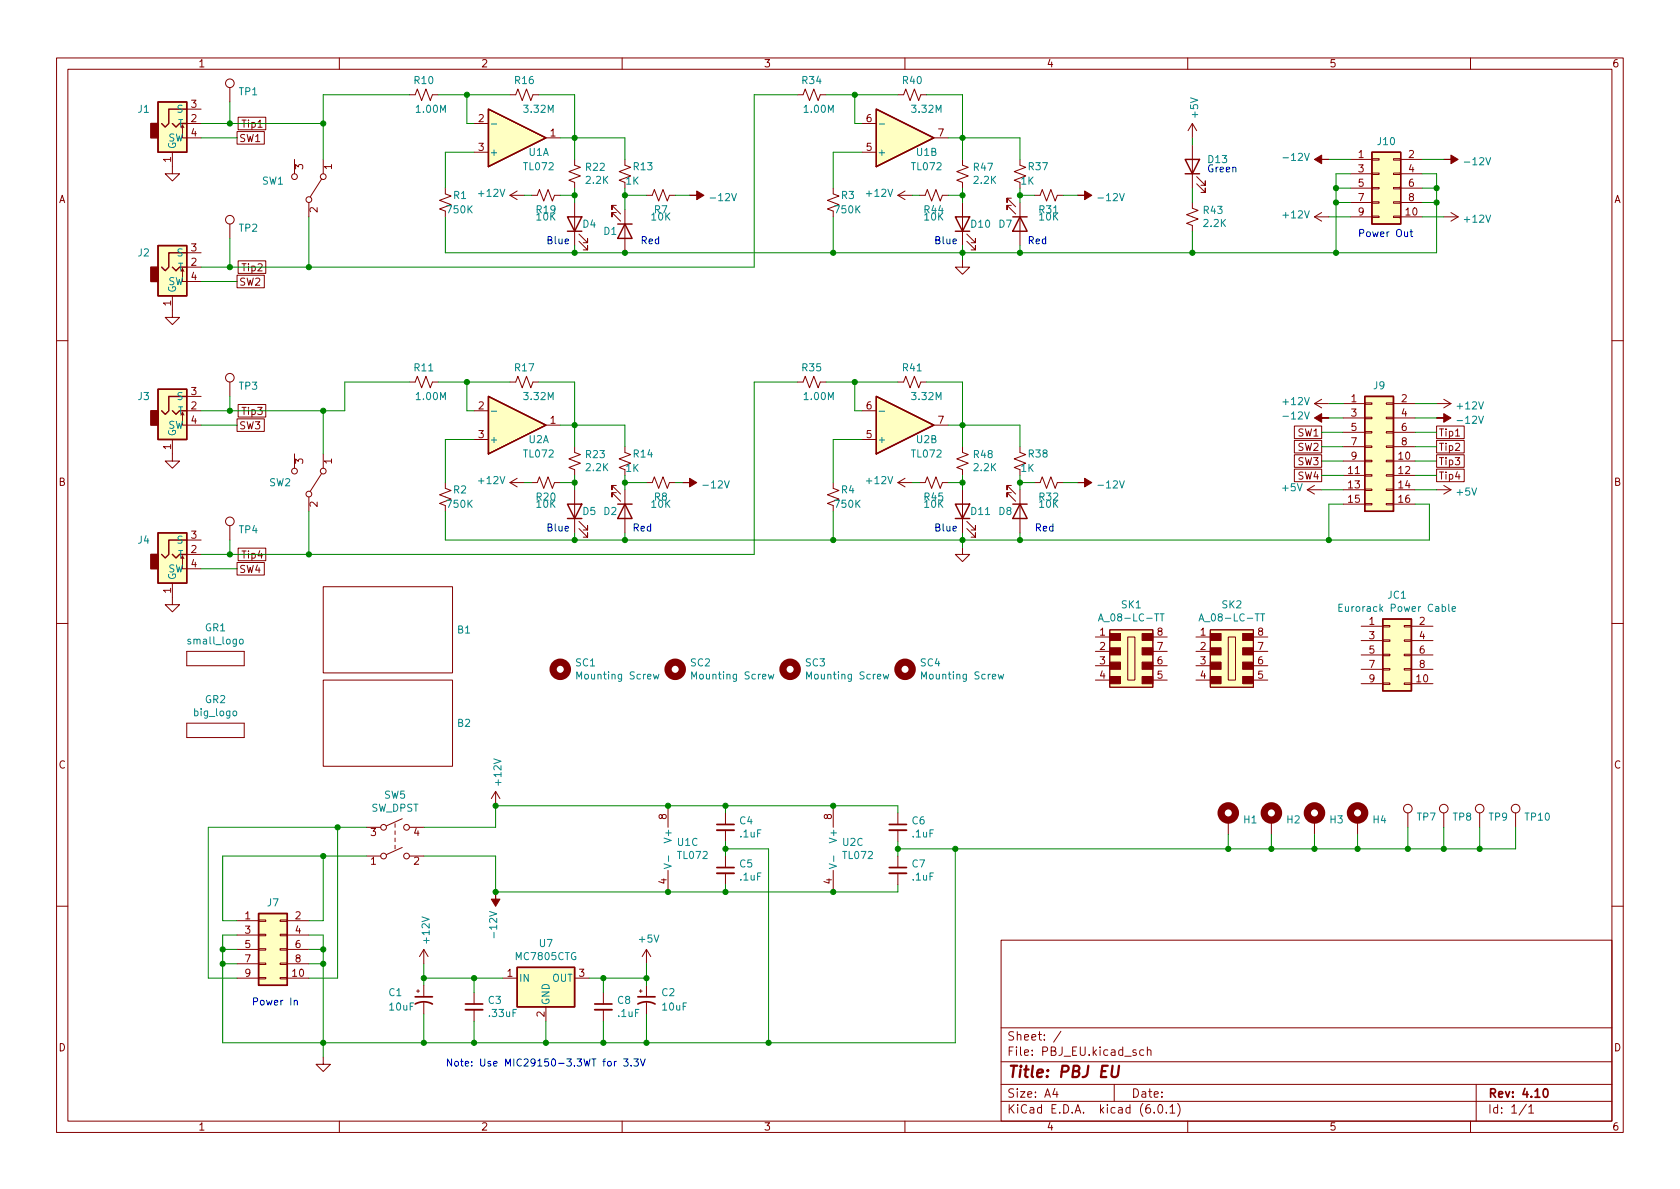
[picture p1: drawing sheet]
<svg xmlns="http://www.w3.org/2000/svg" width="297mm" height="210mm" viewBox="0 0 297 210" stroke-linecap="round" stroke-linejoin="round" font-family="sans-serif">
<g fill="none" stroke="#840000" stroke-width=".18">
<path d="M10 10.2h277v190.1h-277zM12 12.2h273v186.1h-273zM33 19.3h2.6M40.6 15.5v2.5M60 10.2v2M72.4 16.8h1l.4-1.1 .7 2.1 .8-2.1 .8 2.1 .4-1h1M90.2 16.8h1l.4-1.1 .7 2.1 .8-2.1 .8 2.1 .3-1h1M110 10.2v2M141 16.8h1l.4-1.1 .7 2.1 .8-2.1 .8 2.1 .3-1h1M158.7 16.8h1.1l.3-1.1 .8 2.1 .8-2.1 .7 2.1 .4-1h1M160 10.2v2M210 10.2v2"/>
<path d="M260 10.2v2M30.5 26.9v3.8h1.2l-1.2 1.3-1.3-1.3h1.3M32 22.6l.3-.5v2.3h3.3M33 21.8h2.6M40.6 39.6v2.6M41.9 23.3h4.8v2.2h-4.8zM42.1 20.7h4.9v2.2h-4.9zM52.1 28.2v2.5M54.6 35.8v2.5M56.9 31.6l-2 3.2M57.1 28.2v2.5M78.7 33.3v1l1.1 .4-2.1 .7 2.1 .8-2.1 .8 1 .3"/>
<path d="M83.8 26.9h2.6M83.8 21.8h2.6M90.2 34.5l1.2 .8M90.2 34.5h2.5M91.4 33.8l-1.2 .7M94 34.5h1l.4-1 .7 2.1 .8-2.1 .8 2.1 .3-1.1h1.1M96.5 24.4h2.6M101.6 28.2v1l1 .4-2 .7 2 .8-2 .8 1 .4v1M101.6 35.8v7.6M109 36.3h-.8v.8v-.8l1.5 1.5M109 37.6h-.8v.7v-.7l1.5 1.5M110.5 28.2v1l1 .4-2 .7 2 .8-2 .8 1 .4v1"/>
<path d="M110.5 37.1v7.6M114.3 34.5h1l.4-1 .8 2.1 .7-2.1 .8 2.1 .4-1.1h1M147.3 33.3v1l1 .4-2 .7 2 .8-2 .8 1 .3M152.4 26.9h2.5M152.4 21.8h2.5M158.7 34.5h2.6M158.7 34.5l1.3 .8M160 33.8l-1.3 .7M162.6 34.5h1l.4-1 .7 2.1 .8-2.1 .7 2.1 .4-1.1h1M165.1 24.4h2.5M170.2 28.2v1l1 .4-2 .7 2 .8-2 .8 1 .4v1M170.2 35.8v7.6"/>
<path d="M178.8 35h-.7v.8v-.8l1.5 1.6M178.8 36.3h-.7v.8v-.8l1.5 1.5M180.3 28.2v1l1.1 .4-2.1 .7 2.1 .8-2.1 .8 1 .4v1M180.3 35.8v7.6M182.9 34.5h1l.4-1 .7 2.1 .8-2.1 .8 2.1 .3-1.1h1.1M210.8 35.8v1l1 .4-2 .8 2 .7-2 .8 1 .4v1M210.8 21.8v2.6M210.8 25.6v7.7M210.8 21.8l-.7 1.3M210.8 21.8l.8 1.3M211.6 32.5l1.5 1.5v-.7v.7h-.8M211.6 31.2l1.5 1.6v-.8v.8h-.8"/>
<path d="M232.4 38.3h2.5M232.4 38.3l1.3 .8M233.7 37.6l-1.3 .7M238.8 38.3h3.8M238.8 28.2h3.8M238.8 30.7h3.8M238.8 33.3h3.8M238.8 35.8h3.8M242.6 38.2h1.2v.3h-1.2zM242.6 35.7h1.2v.2h-1.2zM242.6 33.1h1.2v.3h-1.2zM242.6 30.6h1.2v.3h-1.2z"/>
<path d="M242.6 28.1h1.2v.2h-1.2zM246.4 38.2h1.2v.3h-1.2zM246.4 35.7h1.2v.2h-1.2zM246.4 33.1h1.2v.3h-1.2zM246.4 30.6h1.2v.3h-1.2zM246.4 28.1h1.2v.2h-1.2zM247.6 38.3h3.9M247.6 28.2h3.9M247.6 30.7h3.9M247.6 33.3h3.9M247.6 35.8h3.9M255.3 38.3h2.5"/>
<path d="M256.5 37.6l1.3 .7M257.8 38.3l-1.3 .8M30.5 52.3v3.8h1.2l-1.2 1.3-1.3-1.3h1.3M32 48l.3-.5v2.3h3.3M33 47.2h2.6M33 44.7h2.6M41.9 48.7h4.8v2.2h-4.8zM42.1 46.1h4.9v2.2h-4.9zM102.4 42.7l1.5 1.5v-.8v.8h-.8M102.4 41.4l1.5 1.5v-.7v.7h-.8M170.2 46v1.2h1.2l-1.2 1.3-1.3-1.3h1.3M170.9 42.7l1.6 1.5v-.8v.8h-.8"/>
<path d="M170.9 41.4l1.6 1.5v-.7v.7h-.8M10 60.2h2M30.5 77.7v3.8h1.2l-1.2 1.3-1.3-1.3h1.3M32 73.4l.3-.5v2.3h3.3M33 72.6h2.6M33 70.1h2.6M40.6 67.6v2.5M41.9 74.1h4.8v2.2h-4.8zM42.1 71.5h4.9v2.2h-4.9zM72.4 67.6h1l.4-1.1 .7 2.1 .8-2.1 .8 2.1 .4-1h1M83.8 72.6h2.6M83.8 77.7h2.6"/>
<path d="M90.2 67.6h1l.4-1.1 .7 2.1 .8-2.1 .8 2.1 .3-1h1M96.5 75.2h2.6M101.6 79v1l1 .4-2 .7 2 .8-2 .8 1 .4v1M110.5 79v1l1 .4-2 .7 2 .8-2 .8 1 .4v1M141 67.6h1l.4-1.1 .7 2.1 .8-2.1 .8 2.1 .3-1h1M152.4 72.6h2.5M152.4 77.7h2.5M158.7 67.6h1.1l.3-1.1 .8 2.1 .8-2.1 .7 2.1 .4-1h1M165.1 75.2h2.5M170.2 79v1l1 .4-2 .7 2 .8-2 .8 1 .4v1M180.3 79v1l1.1 .4-2.1 .7 2.1 .8-2.1 .8 1 .4v1M228.9 77.9h4.8v2.2h-4.8z"/>
<path d="M228.9 75.3h4.8v2.3h-4.8zM232.4 71.4l1.3 .7M232.4 71.4h2.5M233.7 70.6l-1.3 .8M237.5 71.4h3.8M237.5 73.9h3.8M237.5 76.4h3.8M237.5 79h3.8M241.3 78.9h1.3v.2h-1.3zM241.3 76.3h1.3v.3h-1.3zM241.3 73.8h1.3v.2h-1.3zM241.3 71.2h1.3v.3h-1.3z"/>
<path d="M245.1 78.9h1.3v.2h-1.3zM245.1 76.3h1.3v.3h-1.3zM245.1 73.8h1.3v.2h-1.3zM245.1 71.2h1.3v.3h-1.3zM246.4 71.4h3.8M246.4 73.9h3.8M246.4 76.4h3.8M246.4 79h3.8M254 75.3h4.9v2.3h-4.9zM254 77.9h4.9v2.2h-4.9zM254 71.4h2.5M255.3 70.6l1.2 .8"/>
<path d="M256.5 71.4l-1.2 .7M257.4 77.1h.7M285 60.2h2M32 98.8l.3-.5v2.3h3.3M33 98h2.6M33 95.5h2.6M40.6 93v2.5M41.9 99.5h4.8v2.2h-4.8zM42.1 96.9h4.9v2.2h-4.9zM52.1 80.3v2.5M54.6 87.9v2.5M56.9 83.7l-2 3.2"/>
<path d="M57.1 80.3v2.5M78.7 85.3v1.1l1.1 .3-2.1 .8 2.1 .8-2.1 .7 1 .4M90.2 85.3h2.5M90.2 85.3l1.2 .8M91.4 84.6l-1.2 .7M94 85.3h1l.4-1 .7 2.1 .8-2.1 .8 2.1 .3-1.1h1.1M101.6 86.6v7.6M102.4 93.5l1.5 1.5v-.8v.8h-.8M102.4 92.2l1.5 1.5v-.7v.7h-.8M109 85.8h-.8v.8v-.8l1.5 1.6M109 87.1h-.8v.8v-.8l1.5 1.5M110.5 86.6v7.6"/>
<path d="M114.3 85.3h1l.4-1 .8 2.1 .7-2.1 .8 2.1 .4-1.1h1M147.3 85.3v1.1l1 .3-2 .8 2 .8-2 .7 1 .4M158.7 85.3h2.6M158.7 85.3l1.3 .8M160 84.6l-1.3 .7M162.6 85.3h1l.4-1 .7 2.1 .8-2.1 .7 2.1 .4-1.1h1M170.2 96.8v1.2h1.2l-1.2 1.3-1.3-1.3h1.3M170.2 86.6v7.6M170.9 93.5l1.6 1.5v-.8v.8h-.8M170.9 92.2l1.6 1.5v-.7v.7h-.8M178.8 85.8h-.7v.8v-.8l1.5 1.6M178.8 87.1h-.7v.8v-.8l1.5 1.5"/>
<path d="M180.3 86.6v7.6M182.9 85.3h1l.4-1 .7 2.1 .8-2.1 .8 2.1 .3-1.1h1.1M228.9 80.4h4.8v2.2h-4.8zM228.9 83h4.8v2.2h-4.8zM231.1 86.6l1.3 .8M231.1 86.6h2.6M232.4 85.8l-1.3 .8M237.5 86.6h3.8M237.5 81.5h3.8M237.5 84.1h3.8M237.5 89.1h3.8M241.3 89h1.3v.3h-1.3z"/>
<path d="M241.3 86.5h1.3v.2h-1.3zM241.3 83.9h1.3v.3h-1.3zM241.3 81.4h1.3v.3h-1.3zM245.1 89h1.3v.3h-1.3zM245.1 86.5h1.3v.2h-1.3zM245.1 83.9h1.3v.3h-1.3zM245.1 81.4h1.3v.3h-1.3zM246.4 86.6h3.8M246.4 81.5h3.8M246.4 84.1h3.8M246.4 89.1h3.8M254 83h4.9v2.2h-4.9z"/>
<path d="M254 80.4h4.9v2.2h-4.9zM254 86.6h2.5M255.3 85.8l1.2 .8M256.5 86.6l-1.2 .8M10 110.2h2M30.5 103.1v3.8h1.2l-1.2 1.3-1.3-1.3h1.3M33 115.2v2.5zM33 115.2h10.2zM33 117.7h10.2zM43.2 115.2v2.5zM57.1 103.8h22.9v15.2h-22.9zM193.7 112.6h2.5"/>
<path d="M193.7 115.2h2.5M193.7 117.7h2.5M196.2 111.4h7.6v10.1h-7.6zM199.4 112.6h1.3v7.7h-1.3zM203.8 112.6h2.6M203.8 115.2h2.6M203.8 117.7h2.6M211.5 112.6h2.5M211.5 115.2h2.5M211.5 117.7h2.5M214 111.4h7.6v10.1h-7.6zM217.2 112.6h1.2v7.7h-1.2z"/>
<path d="M221.6 112.6h2.6M221.6 115.2h2.6M221.6 117.7h2.6M240.7 110.7h3.8M240.7 113.3h3.8M240.7 115.8h3.8M240.7 118.4h3.8M244.5 118.2h1.2v.3h-1.2zM244.5 115.7h1.2v.2h-1.2zM244.5 113.2h1.2v.2h-1.2zM244.5 110.6h1.2v.3h-1.2zM248.3 118.2h1.3v.3h-1.3z"/>
<path d="M248.3 115.7h1.3v.2h-1.3zM248.3 113.2h1.3v.2h-1.3zM248.3 110.6h1.3v.3h-1.3zM249.6 110.7h3.8M249.6 113.3h3.8M249.6 115.8h3.8M249.6 118.4h3.8M285 110.2h2M33 127.9v2.5zM33 127.9h10.2zM33 130.4h10.2zM43.2 127.9v2.5z"/>
<path d="M57.1 120.3h22.9v15.2h-22.9zM87.6 139.9l-.7 1.3M87.6 139.9v2.6M87.6 139.9l.8 1.3M193.7 120.3h2.5M203.8 120.3h2.6M211.5 120.3h2.5M221.6 120.3h2.6M240.7 120.9h3.8M244.5 120.8h1.2v.2h-1.2zM248.3 120.8h1.3v.2h-1.3zM249.6 120.9h3.8"/>
<path d="M64.8 151.4h2.5M64.8 146.3h2.5M69.8 145.7v.6M69.8 146.9v.7M69.8 148.2v.6M69.8 149.5v.6M71.1 149.9l-2.8 1.2M71.1 144.8l-2.8 1.2M72.4 151.4h2.5M72.4 146.3h2.5M118.1 142.5v3.8M118.1 153.9v3.8"/>
<path d="M128.3 143.8v2M128.3 146.8v2M128.3 151.4v2M128.3 154.4v2.1M147.3 142.5v3.8M147.3 153.9v3.8M158.7 143.8v2M158.7 146.8v2M158.7 151.4v2M158.7 154.4v2.1M217.2 145v2.6M224.8 145v2.6"/>
<path d="M232.4 145v2.6M240 145v2.6M248.9 143.8v2.5M255.3 143.8v2.5M261.6 143.8v2.5M268 143.8v2.5M10 160.2h2M41.9 173h3.8M41.9 162.8h3.8M41.9 165.3h3.8M41.9 167.9h3.8M41.9 170.4h3.8"/>
<path d="M45.7 172.8h1.3v.3h-1.3zM45.7 170.3h1.3v.3h-1.3zM45.7 167.8h1.3v.2h-1.3zM45.7 165.2h1.3v.3h-1.3zM45.7 162.7h1.3v.2h-1.3zM49.5 172.8h1.3v.3h-1.3zM49.5 170.3h1.3v.3h-1.3zM49.5 167.8h1.3v.2h-1.3zM49.5 165.2h1.3v.3h-1.3zM49.5 162.7h1.3v.2h-1.3zM50.8 173h3.8M50.8 162.8h3.8"/>
<path d="M50.8 165.3h3.8M50.8 167.9h3.8M50.8 170.4h3.8M73.7 175.3h.5M73.9 175v.5M74.9 167.9v2.5M74.9 174.2v2.1M74.9 177.3v2M74.9 167.9l-.7 1.3M74.9 167.9l.8 1.3M83.8 175.5v2M83.8 178.6v2"/>
<path d="M88.9 173h2.5M96.5 178v2.6M101.6 173h2.5M106.7 175.5v2M106.7 178.6v2M113 175.3h.5M113.3 175v.5M114.3 167.9l-.8 1.3M114.3 167.9v2.5M114.3 174.2v2.1M114.3 177.3v2M114.3 167.9l.8 1.3"/>
<path d="M177 166.3h108v32h-108zM285 160.2h2M57.1 186.9v1.3h1.3l-1.3 1.3-1.2-1.3h1.2M60 198.3v2M110 198.3v2M160 198.3v2M177 194.8h108M177 191.8h108M177 187.8h108M177 181.8h108M186.5 192.5l-.4 1h1M186.9 193v1"/>
<path d="M187.6 182.4l-1.3 1.9M197 191.8v3M200.9 185.7l-.4-.1-.2 .2 .1 .3 .5 .1v.4h-.6M202.2 185.7l-.4-.1-.3 .3v.4l.1 .3h.6M202.9 185.8l.2-.2 .3 .1 .1 .9M202.9 185.1v1.5M204.1 196.7v.1M204.9 195.4l.2-.1a.81 .81 0 0 1 .6 .7 .81 .81 0 0 1-.3 .8h-.2a.81 .81 0 0 1-.6-.6 .81 .81 0 0 1 .3-.8zM206.2 196.7v.1M206.9 195.8l.4-.5v1.5M206.9 196.8h.8M208.2 195.1a1.72 1.72 0 0 1 0 2.3"/>
<path d="M210 198.3v2M260 198.3v2M261 191.8v6.5M269.9 195.3l-1.3 1.9M270.3 195.8l.4-.5v1.5M270.3 196.8h.9"/>
<circle cx="40.6" cy="14.7" r=".76"/>
<circle cx="40.6" cy="38.9" r=".76"/>
<circle cx="52.1" cy="31.2" r=".51"/>
<circle cx="54.6" cy="35.3" r=".51"/>
<circle cx="57.2" cy="31.2" r=".51"/>
<circle cx="40.6" cy="66.8" r=".76"/>
<circle cx="40.6" cy="92.2" r=".76"/>
<circle cx="52.1" cy="83.3" r=".51"/>
<circle cx="54.6" cy="87.4" r=".51"/>
<circle cx="57.2" cy="83.3" r=".51"/>
<circle cx="67.8" cy="146.3" r=".51"/>
<circle cx="67.8" cy="151.4" r=".51"/>
<circle cx="71.9" cy="151.4" r=".51"/>
<circle cx="71.9" cy="146.3" r=".51"/>
<circle cx="248.9" cy="143" r=".76"/>
<circle cx="255.3" cy="143" r=".76"/>
<circle cx="261.6" cy="143" r=".76"/>
<circle cx="268" cy="143" r=".76"/>
</g>
<path d="M126.7 153.4h3.1M126.7 145.8h3.1M157.2 153.4h3.1M157.2 145.8h3.1M73.4 176.3h3.1M73.4 177.5a3.2 3.2 0 0 1 3.1 0M82.3 177.5h3M105.2 177.5h3M112.8 176.3h3M112.8 177.5a3.2 3.2 0 0 1 3 0M273.1 192.6l.1-.1a.8 .8 0 0 1 .5 .8 .8 .8 0 0 1-.5 .7 .99 .99 0 0 1-.1-1.4z" fill="none" stroke="#840000" stroke-width=".3"/>
<path d="M196.7 188.5l-.2 1.6 .2 .3a.66 .66 0 0 0 1-.3l.2-1.6" fill="none" stroke="#840000" stroke-width=".4"/>
<g fill="#ffffc2" stroke="#ffffc2" stroke-width=".18">
<path d="M91.4 171.1h10.2v6.9h-10.2z"/>
<path d="M27.9 94.2h5.1v8.9h-5.1z"/>
<path d="M45.7 161.5h5.1v12.7h-5.1z"/>
<path d="M154.9 19.3l10.2 5.1-10.2 5.1z"/>
<path d="M27.9 18h5.1v8.9h-5.1z"/>
<path d="M86.4 19.3l10.1 5.1-10.1 5.1z"/>
<path d="M27.9 43.4h5.1v8.9h-5.1z"/>
<path d="M86.4 70.1l10.1 5.1-10.1 5.1z"/>
<path d="M242.6 26.9h5v12.7h-5z"/>
<path d="M27.9 68.8h5.1v8.9h-5.1z"/>
<path d="M196.2 111.4h7.6v10.1h-7.6z"/>
<path d="M244.5 109.5h5.1v12.7h-5.1z"/>
<path d="M214 111.4h7.6v10.1h-7.6z"/>
<path d="M154.9 70.1l10.2 5.1-10.2 5.1z"/>
<path d="M241.3 70.1h5.1v20.3h-5.1z"/>
</g>
<g fill="none" stroke="#840000" stroke-width=".25">
<path d="M27.9 18h5.1v8.9h-5.1zM33 19.3h-3.2v2.5l-.6 .7-.6-.7M86.4 19.3l10.1 5.1-10.1 5.1zM154.9 19.3l10.2 5.1-10.2 5.1zM30.5 21.8l.6 .7 .6-.7h1.3M100.3 38.3h2.6l-1.3 2.6zM109.2 39.6h2.6M110.5 39.6l1.3 2.6h-2.6zM168.9 38.3h2.5l-1.2 2.6zM179.1 38.3h2.5M180.3 38.3l1.3 2.6h-2.5zM209.5 28.2h2.6l-1.3 2.5z"/>
<path d="M209.5 30.7h2.6M242.6 26.9h5v12.7h-5zM27.9 43.4h5.1v8.9h-5.1zM30.5 47.2l.6 .7 .6-.7h1.3M33 44.7h-3.2v2.5l-.6 .7-.6-.7M100.3 40.9h2.6M168.9 40.9h2.5M27.9 68.8h5.1v8.9h-5.1zM30.5 72.6l.6 .7 .6-.7h1.3M33 70.1h-3.2v2.5l-.6 .7-.6-.7M86.4 70.1l10.1 5.1-10.1 5.1zM154.9 70.1l10.2 5.1-10.2 5.1z"/>
<path d="M241.3 70.1h5.1v20.3h-5.1zM27.9 94.2h5.1v8.9h-5.1zM30.5 98l.6 .7 .6-.7h1.3M33 95.5h-3.2v2.5l-.6 .7-.6-.7M100.3 89.1h2.6l-1.3 2.6zM100.3 91.7h2.6M109.2 89.1h2.6M110.5 89.1l1.3 2.6h-2.6zM168.9 89.1h2.5l-1.2 2.6zM168.9 91.7h2.5M179.1 89.1h2.5M180.3 89.1l1.3 2.6h-2.5z"/>
<path d="M244.5 109.5h5.1v12.7h-5.1zM45.7 161.5h5.1v12.7h-5.1zM91.4 171.1h10.2v6.9h-10.2z"/>
</g>
<g fill="none" stroke="#008484" stroke-width=".18">
<path d="M86.9 21.9h.9M155.4 21.9h1M86.9 72.7h.9M155.4 72.7h1M42.4 113.2l.2-.2 .3 .2 .1 .4-.1 .2-.3 .1-.2-.1zM115.5 119.2l.3 .9 .2-.6 .3 .6 .2-.9M135.8 119.2l.3 .9 .2-.6 .3 .6 .2-.9M156.2 119.2l.2 .9 .3-.6 .2 .6 .2-.9M176.5 119.2l.2 .9 .3-.6 .2 .6 .3-.9M194.2 109.8l.4-1.3 .5 1.3M194.3 109.5h.6M205.1 108.5h.7"/>
<path d="M205.5 108.5v1.3M212 109.8l.4-1.3 .4 1.3M212.1 109.5h.6M222.9 108.5h.7M223.2 108.5v1.3M236.7 107.4h.5M237.3 106.8h-.6v1.3h.6M256.1 106.8v1.1l.2 .2M256.8 107.7l.6-.1-.1-.3h-.4l-.1 .1v.7h.5M41.2 125.9l.2-.2 .4 .2v.4l-.1 .2-.3 .1-.2-.1zM117.4 152.7l1.3 .5-1.3 .4M118.2 151.4v.9"/>
<path d="M146.6 152.7l1.3 .5-1.3 .4M147.4 151.4v.9"/>
</g>
<g fill="#840000" stroke="#840000" stroke-width=".25">
<path d="M26.7 98h1.2v2.6h-1.2z"/>
<path d="M26.7 21.8h1.2v2.6h-1.2z"/>
<path d="M26.7 47.2h1.2v2.6h-1.2z"/>
<path d="M26.7 72.6h1.2v2.6h-1.2z"/>
</g>
<g fill="#840000" stroke="#840000" stroke-width=".18">
<path d="M121.9 34.5h1.3v-.7l1.3 .7-1.3 .8v-.8z"/>
<path d="M255.3 28.2h1.2v-.8l1.3 .8-1.3 .8v-.8z"/>
<path d="M87.6 157.7v1.3h.8l-.8 1.3-.7-1.3h.7z"/>
<path d="M120.6 85.3h1.3v-.7l1.3 .7-1.3 .8v-.8z"/>
<path d="M190.5 34.5h1.3v-.7l1.2 .7-1.2 .8v-.8z"/>
<path d="M190.5 85.3h1.3v-.7l1.2 .7-1.2 .8v-.8z"/>
<path d="M196.2 119.6h1.9v1.3h-1.9z"/>
<path d="M196.2 117.1h1.9v1.3h-1.9z"/>
<path d="M196.2 114.5h1.9v1.3h-1.9z"/>
<path d="M196.2 112h1.9v1.3h-1.9z"/>
<path d="M201.9 119.6h1.9v1.3h-1.9z"/>
<path d="M201.9 117.1h1.9v1.3h-1.9z"/>
<path d="M201.9 114.5h1.9v1.3h-1.9z"/>
<path d="M201.9 112h1.9v1.3h-1.9z"/>
<path d="M214 119.6h1.9v1.3h-1.9z"/>
<path d="M214 117.1h1.9v1.3h-1.9z"/>
<path d="M214 114.5h1.9v1.3h-1.9z"/>
<path d="M214 112h1.9v1.3h-1.9z"/>
<path d="M219.7 119.6h1.9v1.3h-1.9z"/>
<path d="M219.7 117.1h1.9v1.3h-1.9z"/>
<path d="M219.7 114.5h1.9v1.3h-1.9z"/>
<path d="M219.7 112h1.9v1.3h-1.9z"/>
<path d="M232.4 28.2l1.3-.8v.8h1.2h-1.2v.8z"/>
<path d="M232.4 73.9l1.3-.8v.8h1.2h-1.2v.8z"/>
<path d="M254 73.9h1.3v-.8l1.2 .8-1.2 .8v-.8z"/>
</g>
<g fill="none" stroke="#840000" stroke-width="1.3">
<circle cx="99.1" cy="118.4" r="1.27"/>
<circle cx="119.4" cy="118.4" r="1.27"/>
<circle cx="139.7" cy="118.4" r="1.27"/>
<circle cx="160" cy="118.4" r="1.27"/>
<circle cx="217.2" cy="143.8" r="1.27"/>
<circle cx="224.8" cy="143.8" r="1.27"/>
<circle cx="232.4" cy="143.8" r="1.27"/>
<circle cx="240" cy="143.8" r="1.27"/>
</g>
<path d="M126.7 154.4h3.1M126.7 146.8h3.1M157.2 154.4h3.1M157.2 146.8h3.1M82.3 178.6h3M105.2 178.6h3" fill="none" stroke="#840000" stroke-width=".33"/>
<path d="M249.3 41h.5M249.5 40.6v1.1l.3 .1M52 177l.2-.1h.3l.1 .8M52 176.9v.8M108.6 187.7v.8M109 187.7l-.4 .2M110.3 187.3h.8l-.5 .4 .4 .2v.5l-.2 .1-.5-.1M111.6 188.4v.1M112.1 187.3h.8l-.5 .4 .4 .2v.5l-.2 .1-.5-.1M113.2 187.3l.5 1.2 .4-1.2" fill="none" stroke="#0000c2" stroke-width=".18"/>
<g fill="none" stroke="#008400" stroke-width=".18">
<path d="M40.6 18v3.8M72.4 16.8h-15.3v11.4M77.5 16.8h12.7M82.5 16.8v5h1.3M95.2 16.8h6.4v11.4M141 16.8h-7.7v30.4h-97.7M146 16.8h12.7M151.1 16.8v5h1.3M163.8 16.8h6.4v11.4M35.6 21.8h21.5M35.6 24.4h6.3M54.6 38.3v8.9"/>
<path d="M83.8 26.9h-5.1v6.4M92.7 34.5h1.3M99.1 34.5h2.5M99.1 24.4h11.4v3.8M101.6 33.3v2.5M110.5 34.5h3.8M110.5 33.3v3.8M119.4 34.5h2.5M147.3 38.3v6.4M152.4 26.9h-5.1v6.4M161.3 34.5h1.3M167.6 34.5h2.6"/>
<path d="M167.6 24.4h12.7v3.8M170.2 33.3v2.5M180.3 34.5h2.6M180.3 33.3v2.5M188 34.5h2.5M210.8 24.4v1.2M210.8 33.3v2.5M234.9 28.2h3.9M234.9 38.3h3.9M236.2 33.3h2.6M236.2 35.8h2.6M238.8 30.7h-2.6v14"/>
<path d="M251.5 30.7h2.5v14h-175.3v-6.4M251.5 28.2h3.8M251.5 38.3h3.8M251.5 33.3h2.5M251.5 35.8h2.5M35.6 49.8h6.3M40.6 42.2v5M101.6 43.4v1.3M170.2 43.4v2.6M180.3 43.4v1.3M210.8 40.9v3.8M35.6 75.2h6.3"/>
<path d="M40.6 70.1v2.5M57.1 72.6v7.7M72.4 67.6h-11.4v5h-25.4M77.5 67.6h12.7M82.5 67.6v5h1.3M83.8 77.7h-5.1v7.6M95.2 67.6h6.4v11.4M99.1 75.2h11.4v3.8M141 67.6h-7.7v30.4h-97.7M146 67.6h12.7M151.1 67.6v5h1.3M152.4 77.7h-5.1v7.6"/>
<path d="M163.8 67.6h6.4v11.4M167.6 75.2h12.7v3.8M233.7 76.4h3.8M233.7 79h3.8M234.9 71.4h2.6M234.9 73.9h2.6M250.2 71.4h3.8M250.2 73.9h3.8M250.2 76.4h3.8M250.2 79h3.8M40.6 95.5v2.5M54.6 90.4v7.6"/>
<path d="M92.7 85.3h1.3M99.1 85.3h2.5M101.6 84.1v2.5M101.6 94.2v1.3M110.5 85.3h3.8M110.5 84.1v2.5M110.5 94.2v1.3M119.4 85.3h1.2M147.3 90.4v5.1M161.3 85.3h1.3M167.6 85.3h2.6M170.2 84.1v2.5"/>
<path d="M170.2 94.2v2.6M180.3 85.3h2.6M180.3 84.1v2.5M180.3 94.2v1.3M188 85.3h2.5M233.7 86.6h3.8M233.7 81.5h3.8M233.7 84.1h3.8M237.5 89.1h-2.6v6.4M250.2 89.1h2.5v6.4h-174v-5.1M250.2 86.6h3.8M250.2 81.5h3.8"/>
<path d="M250.2 84.1h3.8M35.6 100.6h6.3M57.1 151.4v11.4h-2.5M59.7 146.3v26.7h-5.1M64.8 146.3h-28v26.7h5.1M64.8 151.4h-25.4v11.4h2.5M74.9 151.4h12.7v6.3h71.1v-1.2M128.3 142.5v1.3M128.3 148.8v2.6M128.3 156.5v1.2M128.3 150.1h7.6v34.3M158.7 143.8v-1.3h-71.1v3.8h-12.7"/>
<path d="M158.7 148.8v2.6M168.9 150.1v34.3h-129.5v-19.1h2.5M217.2 147.6v2.5M224.8 147.6v2.5M232.4 147.6v2.5M240 147.6v2.5M248.9 146.3v3.8M255.3 146.3v3.8M261.6 146.3v3.8M268 146.3v3.8h-109.3M39.4 170.4h2.5M39.4 167.9h2.5"/>
<path d="M54.6 170.4h2.5M54.6 165.3h2.5v21.6M54.6 167.9h2.5M74.9 173h14M74.9 170.4v3.8M74.9 179.3v5.1M83.8 173v2.5M104.1 173h10.2M106.7 173v2.5M114.3 170.4v3.8M114.3 179.3v5.1M83.8 180.6v3.8"/>
<path d="M96.5 180.6v3.8M106.7 180.6v3.8"/>
</g>
<g fill="#008400" stroke="#008400" stroke-width=".18">
<circle cx="57.1" cy="21.8" r=".46"/>
<circle cx="82.5" cy="16.8" r=".46"/>
<circle cx="40.6" cy="47.2" r=".46"/>
<circle cx="54.6" cy="47.2" r=".46"/>
<circle cx="101.6" cy="44.7" r=".46"/>
<circle cx="40.6" cy="21.8" r=".46"/>
<circle cx="101.6" cy="95.5" r=".46"/>
<circle cx="101.6" cy="85.3" r=".46"/>
<circle cx="74.9" cy="184.4" r=".46"/>
<circle cx="74.9" cy="173" r=".46"/>
<circle cx="83.8" cy="184.4" r=".46"/>
<circle cx="59.7" cy="146.3" r=".46"/>
<circle cx="87.6" cy="142.5" r=".46"/>
<circle cx="40.6" cy="98" r=".46"/>
<circle cx="54.6" cy="98" r=".46"/>
<circle cx="118.1" cy="157.7" r=".46"/>
<circle cx="128.3" cy="150.1" r=".46"/>
<circle cx="128.3" cy="157.7" r=".46"/>
<circle cx="128.3" cy="142.5" r=".46"/>
<circle cx="147.3" cy="157.7" r=".46"/>
<circle cx="114.3" cy="173" r=".46"/>
<circle cx="135.9" cy="184.4" r=".46"/>
<circle cx="101.6" cy="34.5" r=".46"/>
<circle cx="151.1" cy="67.6" r=".46"/>
<circle cx="110.5" cy="85.3" r=".46"/>
<circle cx="101.6" cy="24.4" r=".46"/>
<circle cx="151.1" cy="16.8" r=".46"/>
<circle cx="57.1" cy="184.4" r=".46"/>
<circle cx="57.1" cy="170.4" r=".46"/>
<circle cx="39.4" cy="167.9" r=".46"/>
<circle cx="57.1" cy="167.9" r=".46"/>
<circle cx="57.1" cy="151.4" r=".46"/>
<circle cx="39.4" cy="170.4" r=".46"/>
<circle cx="57.1" cy="72.6" r=".46"/>
<circle cx="101.6" cy="75.2" r=".46"/>
<circle cx="82.5" cy="67.6" r=".46"/>
<circle cx="40.6" cy="72.6" r=".46"/>
<circle cx="96.5" cy="184.4" r=".46"/>
<circle cx="83.8" cy="173" r=".46"/>
<circle cx="106.7" cy="173" r=".46"/>
<circle cx="106.7" cy="184.4" r=".46"/>
<circle cx="114.3" cy="184.4" r=".46"/>
<circle cx="87.6" cy="157.7" r=".46"/>
<circle cx="110.5" cy="95.5" r=".46"/>
<circle cx="118.1" cy="142.5" r=".46"/>
<circle cx="147.3" cy="95.5" r=".46"/>
<circle cx="170.2" cy="95.5" r=".46"/>
<circle cx="180.3" cy="95.5" r=".46"/>
<circle cx="168.9" cy="150.1" r=".46"/>
<circle cx="158.7" cy="150.1" r=".46"/>
<circle cx="180.3" cy="85.3" r=".46"/>
<circle cx="170.2" cy="85.3" r=".46"/>
<circle cx="147.3" cy="142.5" r=".46"/>
<circle cx="180.3" cy="44.7" r=".46"/>
<circle cx="180.3" cy="34.5" r=".46"/>
<circle cx="236.2" cy="33.3" r=".46"/>
<circle cx="236.2" cy="35.8" r=".46"/>
<circle cx="210.8" cy="44.7" r=".46"/>
<circle cx="261.6" cy="150.1" r=".46"/>
<circle cx="217.2" cy="150.1" r=".46"/>
<circle cx="224.8" cy="150.1" r=".46"/>
<circle cx="234.9" cy="95.5" r=".46"/>
<circle cx="248.9" cy="150.1" r=".46"/>
<circle cx="255.3" cy="150.1" r=".46"/>
<circle cx="240" cy="150.1" r=".46"/>
<circle cx="232.4" cy="150.1" r=".46"/>
<circle cx="236.2" cy="44.7" r=".46"/>
<circle cx="170.2" cy="75.2" r=".46"/>
<circle cx="110.5" cy="34.5" r=".46"/>
<circle cx="147.3" cy="44.7" r=".46"/>
<circle cx="110.5" cy="44.7" r=".46"/>
<circle cx="170.2" cy="24.4" r=".46"/>
<circle cx="170.2" cy="44.7" r=".46"/>
<circle cx="170.2" cy="34.5" r=".46"/>
<circle cx="254" cy="33.3" r=".46"/>
<circle cx="254" cy="35.8" r=".46"/>
</g>
<text font-size="2.8" fill="#840000" x="178" y="190.6">Title: PBJ EU</text>
<g font-size="2.1" fill="#840000">
<text x="178" y="184">Sheet: /</text>
<text x="178" y="186.7">File: PBJ_EU.kicad_sch</text>
<text x="178" y="196.9">KiCad E.D.A. kicad (6.0.1)</text>
<text x="178" y="194.1">Size: A4</text>
<text x="200" y="194.1">Date:</text>
<text x="263" y="194.1">Rev: 4.10</text>
<text x="263" y="196.9">Id: 1/1</text>
</g>
<g font-size="1.8" fill="#840000">
<text x="35" y="11.9">1</text>
<text x="85" y="11.9">2</text>
<text x="135" y="11.9">3</text>
<text x="185" y="11.9">4</text>
<text x="235" y="11.9">5</text>
<text x="285" y="11.9">6</text>
<text x="33.8" y="21.6">2</text>
<text x="33.8" y="19">3</text>
<text x="43" y="22.6">Tip1</text>
<text x="84.6" y="21.6">2</text>
<text x="153.2" y="21.6">6</text>
<text x="30.2" y="28.7" transform="rotate(-90 30.2 28.7)">1</text>
<text x="33.8" y="24.1">4</text>
<text x="42.2" y="25.1">SW1</text>
<text x="53.6" y="30" transform="rotate(-90 53.6 30)">3</text>
<text x="58.7" y="30" transform="rotate(-90 58.7 30)">1</text>
<text x="84.6" y="26.7">3</text>
<text x="97.3" y="24.1">1</text>
<text x="153.2" y="26.7">5</text>
<text x="165.9" y="24.1">7</text>
<text x="240.2" y="27.9">1</text>
<text x="249.1" y="27.9">2</text>
<text x="10.3" y="35.9">A</text>
<text x="240.2" y="30.5">3</text>
<text x="240.2" y="33">5</text>
<text x="240.2" y="35.6">7</text>
<text x="249.1" y="30.5">4</text>
<text x="249.1" y="33">6</text>
<text x="249.1" y="35.6">8</text>
<text x="285.3" y="35.9">A</text>
<text x="56.1" y="37.6" transform="rotate(-90 56.1 37.6)">2</text>
<text x="240.2" y="38.1">9</text>
<text x="248.6" y="38.1">10</text>
<text x="33.8" y="47">2</text>
<text x="33.8" y="44.4">3</text>
<text x="43" y="48">Tip2</text>
<text x="33.8" y="49.5">4</text>
<text x="42.2" y="50.5">SW2</text>
<text x="30.2" y="54.1" transform="rotate(-90 30.2 54.1)">1</text>
<text x="33.8" y="69.8">3</text>
<text x="238.9" y="71.1">1</text>
<text x="247.8" y="71.1">2</text>
<text x="33.8" y="72.4">2</text>
<text x="33.8" y="74.9">4</text>
<text x="42.2" y="75.9">SW3</text>
<text x="43" y="73.4">Tip3</text>
<text x="84.6" y="72.4">2</text>
<text x="84.6" y="77.5">3</text>
<text x="97.3" y="74.9">1</text>
<text x="153.2" y="77.5">5</text>
<text x="153.2" y="72.4">6</text>
<text x="165.9" y="74.9">7</text>
<text x="229.5" y="77.2">SW1</text>
<text x="238.9" y="73.7">3</text>
<text x="238.9" y="76.2">5</text>
<text x="247.8" y="73.7">4</text>
<text x="247.8" y="76.2">6</text>
<text x="254.3" y="77.2">Tip1</text>
<text x="30.2" y="79.5" transform="rotate(-90 30.2 79.5)">1</text>
<text x="53.6" y="82" transform="rotate(-90 53.6 82)">3</text>
<text x="58.7" y="82" transform="rotate(-90 58.7 82)">1</text>
<text x="229.5" y="82.3">SW3</text>
<text x="229.5" y="79.7">SW2</text>
<text x="238.4" y="83.8">11</text>
<text x="238.9" y="78.7">7</text>
<text x="238.9" y="81.3">9</text>
<text x="247.3" y="81.3">10</text>
<text x="247.3" y="83.8">12</text>
<text x="247.8" y="78.7">8</text>
<text x="254.3" y="79.7">Tip2</text>
<text x="254.3" y="82.3">Tip3</text>
<text x="10.3" y="85.9">B</text>
<text x="56.1" y="89.6" transform="rotate(-90 56.1 89.6)">2</text>
<text x="229.5" y="84.8">SW4</text>
<text x="238.4" y="86.4">13</text>
<text x="238.4" y="88.9">15</text>
<text x="247.3" y="86.4">14</text>
<text x="247.3" y="88.9">16</text>
<text x="254.3" y="84.8">Tip4</text>
<text x="285.3" y="85.9">B</text>
<text x="33.8" y="95.2">3</text>
<text x="33.8" y="97.8">2</text>
<text x="33.8" y="100.3">4</text>
<text x="42.2" y="101.3">SW4</text>
<text x="43" y="98.8">Tip4</text>
<text x="30.2" y="104.9" transform="rotate(-90 30.2 104.9)">1</text>
<text x="194.5" y="112.4">1</text>
<text x="204.6" y="112.4">8</text>
<text x="212.2" y="112.4">1</text>
<text x="222.4" y="112.4">8</text>
<text x="242.1" y="110.5">1</text>
<text x="242.1" y="113">3</text>
<text x="251" y="110.5">2</text>
<text x="251" y="113">4</text>
<text x="194.5" y="114.9">2</text>
<text x="194.5" y="117.5">3</text>
<text x="204.6" y="117.5">6</text>
<text x="204.6" y="114.9">7</text>
<text x="212.2" y="114.9">2</text>
<text x="212.2" y="117.5">3</text>
<text x="222.4" y="117.5">6</text>
<text x="222.4" y="114.9">7</text>
<text x="242.1" y="115.6">5</text>
<text x="242.1" y="118.1">7</text>
<text x="251" y="115.6">6</text>
<text x="251" y="118.1">8</text>
<text x="194.5" y="120">4</text>
<text x="204.6" y="120">5</text>
<text x="212.2" y="120">4</text>
<text x="222.4" y="120">5</text>
<text x="242.1" y="120.6">9</text>
<text x="250.5" y="120.6">10</text>
<text x="10.3" y="135.9">C</text>
<text x="285.3" y="135.9">C</text>
<text x="65.5" y="147.8">3</text>
<text x="73.2" y="147.8">4</text>
<text x="117.9" y="144.9" transform="rotate(-90 117.9 144.9)">8</text>
<text x="147.1" y="144.9" transform="rotate(-90 147.1 144.9)">8</text>
<text x="65.5" y="152.9">1</text>
<text x="73.2" y="152.9">2</text>
<text x="117.9" y="156.3" transform="rotate(-90 117.9 156.3)">4</text>
<text x="147.1" y="156.3" transform="rotate(-90 147.1 156.3)">4</text>
<text x="43.3" y="162.6">1</text>
<text x="43.3" y="165.1">3</text>
<text x="43.3" y="167.6">5</text>
<text x="52.2" y="162.6">2</text>
<text x="52.2" y="165.1">4</text>
<text x="52.2" y="167.6">6</text>
<text x="43.3" y="170.2">7</text>
<text x="43.3" y="172.7">9</text>
<text x="51.7" y="172.7">10</text>
<text x="52.2" y="170.2">8</text>
<text x="89.7" y="172.7">1</text>
<text x="102.4" y="172.7">3</text>
<text x="96.3" y="179.8" transform="rotate(-90 96.3 179.8)">2</text>
<text x="10.3" y="185.9">D</text>
<text x="285.3" y="185.9">D</text>
<text x="35" y="199.9">1</text>
<text x="85" y="199.9">2</text>
<text x="135" y="199.9">3</text>
<text x="185" y="199.9">4</text>
<text x="235" y="199.9">5</text>
<text x="285" y="199.9">6</text>
</g>
<g font-size="1.8" fill="#008484">
<text x="42.3" y="16.8">TP1</text>
<text x="73.3" y="14.9">R10</text>
<text x="91.1" y="14.9">R16</text>
<text x="141.9" y="14.9">R34</text>
<text x="159.7" y="14.9">R40</text>
<text x="24.4" y="19.9">J1</text>
<text x="31.3" y="19.9">S</text>
<text x="31.4" y="22.5">T</text>
<text x="73.7" y="19.9">1.00M</text>
<text x="92.8" y="19.9">3.32M</text>
<text x="142.3" y="19.9">1.00M</text>
<text x="161.4" y="19.9">3.32M</text>
<text x="211.8" y="20.7" transform="rotate(-90 211.8 20.7)">+5V</text>
<text x="29.7" y="25">SW</text>
<text x="31.1" y="26.4" transform="rotate(-90 31.1 26.4)">G</text>
<text x="86.5" y="27.6">+</text>
<text x="93.5" y="27.6">U1A</text>
<text x="155.1" y="27.6">+</text>
<text x="162.1" y="27.6">U1B</text>
<text x="213.7" y="28.8">D13</text>
<text x="227.2" y="28.4">-12V</text>
<text x="243.6" y="25.6">J10</text>
<text x="259.3" y="29.2">-12V</text>
<text x="46.3" y="32.6">SW1</text>
<text x="80.2" y="35.2">R1</text>
<text x="84.7" y="34.8">+12V</text>
<text x="92.7" y="30.1">TL072</text>
<text x="103.6" y="30.2">R22</text>
<text x="103.7" y="32.5">2.2K</text>
<text x="110.7" y="32.6">1K</text>
<text x="112.1" y="30.1">R13</text>
<text x="125.9" y="35.6">-12V</text>
<text x="148.8" y="35.2">R3</text>
<text x="153.3" y="34.8">+12V</text>
<text x="161.3" y="30.1">TL072</text>
<text x="172.2" y="30.2">R47</text>
<text x="172.3" y="32.5">2.2K</text>
<text x="180.5" y="32.6">1K</text>
<text x="181.9" y="30.1">R37</text>
<text x="194.5" y="35.6">-12V</text>
<text x="42.3" y="41">TP2</text>
<text x="79.2" y="37.7">750K</text>
<text x="94.9" y="37.7">R19</text>
<text x="94.9" y="39">10K</text>
<text x="103.1" y="40.3">D4</text>
<text x="106.8" y="41.5">D1</text>
<text x="115.2" y="39">10K</text>
<text x="115.7" y="37.7">R7</text>
<text x="147.7" y="37.7">750K</text>
<text x="163.5" y="37.7">R44</text>
<text x="163.5" y="39">10K</text>
<text x="171.8" y="40.3">D10</text>
<text x="176.6" y="40.3">D7</text>
<text x="183.8" y="37.7">R31</text>
<text x="183.8" y="39">10K</text>
<text x="212.8" y="37.8">R43</text>
<text x="212.9" y="40.1">2.2K</text>
<text x="227" y="38.6">+12V</text>
<text x="259.1" y="39.4">+12V</text>
<text x="24.4" y="45.3">J2</text>
<text x="31.3" y="45.3">S</text>
<text x="31.4" y="47.9">T</text>
<text x="29.7" y="50.4">SW</text>
<text x="31.1" y="51.8" transform="rotate(-90 31.1 51.8)">G</text>
<text x="73.3" y="65.7">R11</text>
<text x="91.1" y="65.7">R17</text>
<text x="141.9" y="65.7">R35</text>
<text x="159.7" y="65.7">R41</text>
<text x="24.4" y="70.7">J3</text>
<text x="31.3" y="70.7">S</text>
<text x="42.3" y="68.9">TP3</text>
<text x="73.7" y="70.7">1.00M</text>
<text x="92.8" y="70.7">3.32M</text>
<text x="142.3" y="70.7">1.00M</text>
<text x="161.4" y="70.7">3.32M</text>
<text x="227" y="71.6">+12V</text>
<text x="242.9" y="68.8">J9</text>
<text x="29.7" y="75.8">SW</text>
<text x="31.1" y="77.2" transform="rotate(-90 31.1 77.2)">G</text>
<text x="31.4" y="73.3">T</text>
<text x="227.2" y="74.2">-12V</text>
<text x="257.8" y="72.4">+12V</text>
<text x="258" y="74.9">-12V</text>
<text x="86.5" y="78.4">+</text>
<text x="92.7" y="80.9">TL072</text>
<text x="93.5" y="78.4">U2A</text>
<text x="103.6" y="81">R23</text>
<text x="103.7" y="83.3">2.2K</text>
<text x="110.7" y="83.4">1K</text>
<text x="112.1" y="80.9">R14</text>
<text x="155.1" y="78.4">+</text>
<text x="161.3" y="80.9">TL072</text>
<text x="162.1" y="78.4">U2B</text>
<text x="172.2" y="81">R48</text>
<text x="172.3" y="83.3">2.2K</text>
<text x="180.5" y="83.4">1K</text>
<text x="181.9" y="80.9">R38</text>
<text x="47.6" y="86">SW2</text>
<text x="79.2" y="89.8">750K</text>
<text x="80.2" y="87.2">R2</text>
<text x="84.7" y="85.6">+12V</text>
<text x="94.9" y="88.5">R20</text>
<text x="94.9" y="89.8">10K</text>
<text x="115.2" y="89.8">10K</text>
<text x="115.7" y="88.5">R8</text>
<text x="124.7" y="86.4">-12V</text>
<text x="147.7" y="89.8">750K</text>
<text x="148.8" y="87.2">R4</text>
<text x="153.3" y="85.6">+12V</text>
<text x="163.5" y="88.5">R45</text>
<text x="163.5" y="89.8">10K</text>
<text x="183.8" y="88.5">R32</text>
<text x="183.8" y="89.8">10K</text>
<text x="194.5" y="86.4">-12V</text>
<text x="226.8" y="86.9">+5V</text>
<text x="257.7" y="87.6">+5V</text>
<text x="42.3" y="94.3">TP4</text>
<text x="103.1" y="91.1">D5</text>
<text x="106.8" y="91.1">D2</text>
<text x="171.8" y="91.1">D11</text>
<text x="176.6" y="91.1">D8</text>
<text x="24.4" y="96.1">J4</text>
<text x="29.7" y="101.2">SW</text>
<text x="31.3" y="96.1">S</text>
<text x="31.4" y="98.7">T</text>
<text x="31.1" y="102.6" transform="rotate(-90 31.1 102.6)">G</text>
<text x="198.3" y="107.6">SK1</text>
<text x="216.1" y="107.6">SK2</text>
<text x="245.4" y="105.9">JC1</text>
<text x="33.5" y="113.9">small_logo</text>
<text x="36.3" y="111.6">GR1</text>
<text x="80.9" y="112">B1</text>
<text x="195.1" y="109.9">A_08-LC-TT</text>
<text x="212.8" y="109.9">A_08-LC-TT</text>
<text x="237.6" y="108.2">Eurorack Power Cable</text>
<text x="101.8" y="117.8">SC1</text>
<text x="122.1" y="117.8">SC2</text>
<text x="142.4" y="117.8">SC3</text>
<text x="162.8" y="117.8">SC4</text>
<text x="36.3" y="124.3">GR2</text>
<text x="102.3" y="120.1">Mounting Screw</text>
<text x="122.7" y="120.1">Mounting Screw</text>
<text x="143" y="120.1">Mounting Screw</text>
<text x="163.3" y="120.1">Mounting Screw</text>
<text x="34.4" y="126.6">big_logo</text>
<text x="80.9" y="128.5">B2</text>
<text x="65.6" y="143.5">SW_DPST</text>
<text x="67.9" y="141.2">SW5</text>
<text x="88.6" y="138.7" transform="rotate(-90 88.6 138.7)">+12V</text>
<text x="118.7" y="148.6" transform="rotate(-90 118.7 148.6)">V+</text>
<text x="119.8" y="149.6">U1C</text>
<text x="130.8" y="145.8">C4</text>
<text x="130.9" y="148.1">.1uF</text>
<text x="148" y="148.6" transform="rotate(-90 148 148.6)">V+</text>
<text x="149" y="149.6">U2C</text>
<text x="161.3" y="145.8">C6</text>
<text x="161.4" y="148.1">.1uF</text>
<text x="219.9" y="145.6">H1</text>
<text x="227.5" y="145.6">H2</text>
<text x="235.2" y="145.6">H3</text>
<text x="242.8" y="145.6">H4</text>
<text x="250.6" y="145.1">TP7</text>
<text x="256.9" y="145.1">TP8</text>
<text x="263.3" y="145.1">TP9</text>
<text x="269.7" y="145.1">TP10</text>
<text x="119.9" y="151.9">TL072</text>
<text x="130.8" y="153.4">C5</text>
<text x="130.9" y="155.7">.1uF</text>
<text x="149.1" y="151.9">TL072</text>
<text x="161.3" y="153.4">C7</text>
<text x="161.4" y="155.7">.1uF</text>
<text x="47.3" y="160.3">J7</text>
<text x="75.9" y="166.6" transform="rotate(-90 75.9 166.6)">+12V</text>
<text x="87.9" y="165.5" transform="rotate(-90 87.9 165.5)">-12V</text>
<text x="95.4" y="167.5">U7</text>
<text x="113.1" y="166.7">+5V</text>
<text x="91.3" y="169.8">MC7805CTG</text>
<text x="91.7" y="173.6">IN</text>
<text x="97.6" y="173.6">OUT</text>
<text x="68.8" y="176.1">C1</text>
<text x="68.9" y="178.7">10uF</text>
<text x="86.3" y="177.5">C3</text>
<text x="86.6" y="179.8">.33uF</text>
<text x="97.2" y="177.8" transform="rotate(-90 97.2 177.8)">GND</text>
<text x="109.2" y="177.5">C8</text>
<text x="109.3" y="179.8">.1uF</text>
<text x="117" y="176.1">C2</text>
<text x="117.2" y="178.7">10uF</text>
</g>
<g font-size="1.8" fill="#0000c2">
<text x="213.4" y="30.5">Green</text>
<text x="240" y="41.9">Power Out</text>
<text x="96.5" y="43.2">Blue</text>
<text x="113.5" y="43.2">Red</text>
<text x="165.1" y="43.2">Blue</text>
<text x="181.6" y="43.2">Red</text>
<text x="96.5" y="94">Blue</text>
<text x="111.8" y="94">Red</text>
<text x="165.1" y="94">Blue</text>
<text x="182.9" y="94">Red</text>
<text x="44.4" y="177.8">Power In</text>
<text x="78.7" y="188.6">Note: Use MIC29150-3.3WT for 3.3V</text>
</g>
</svg>
